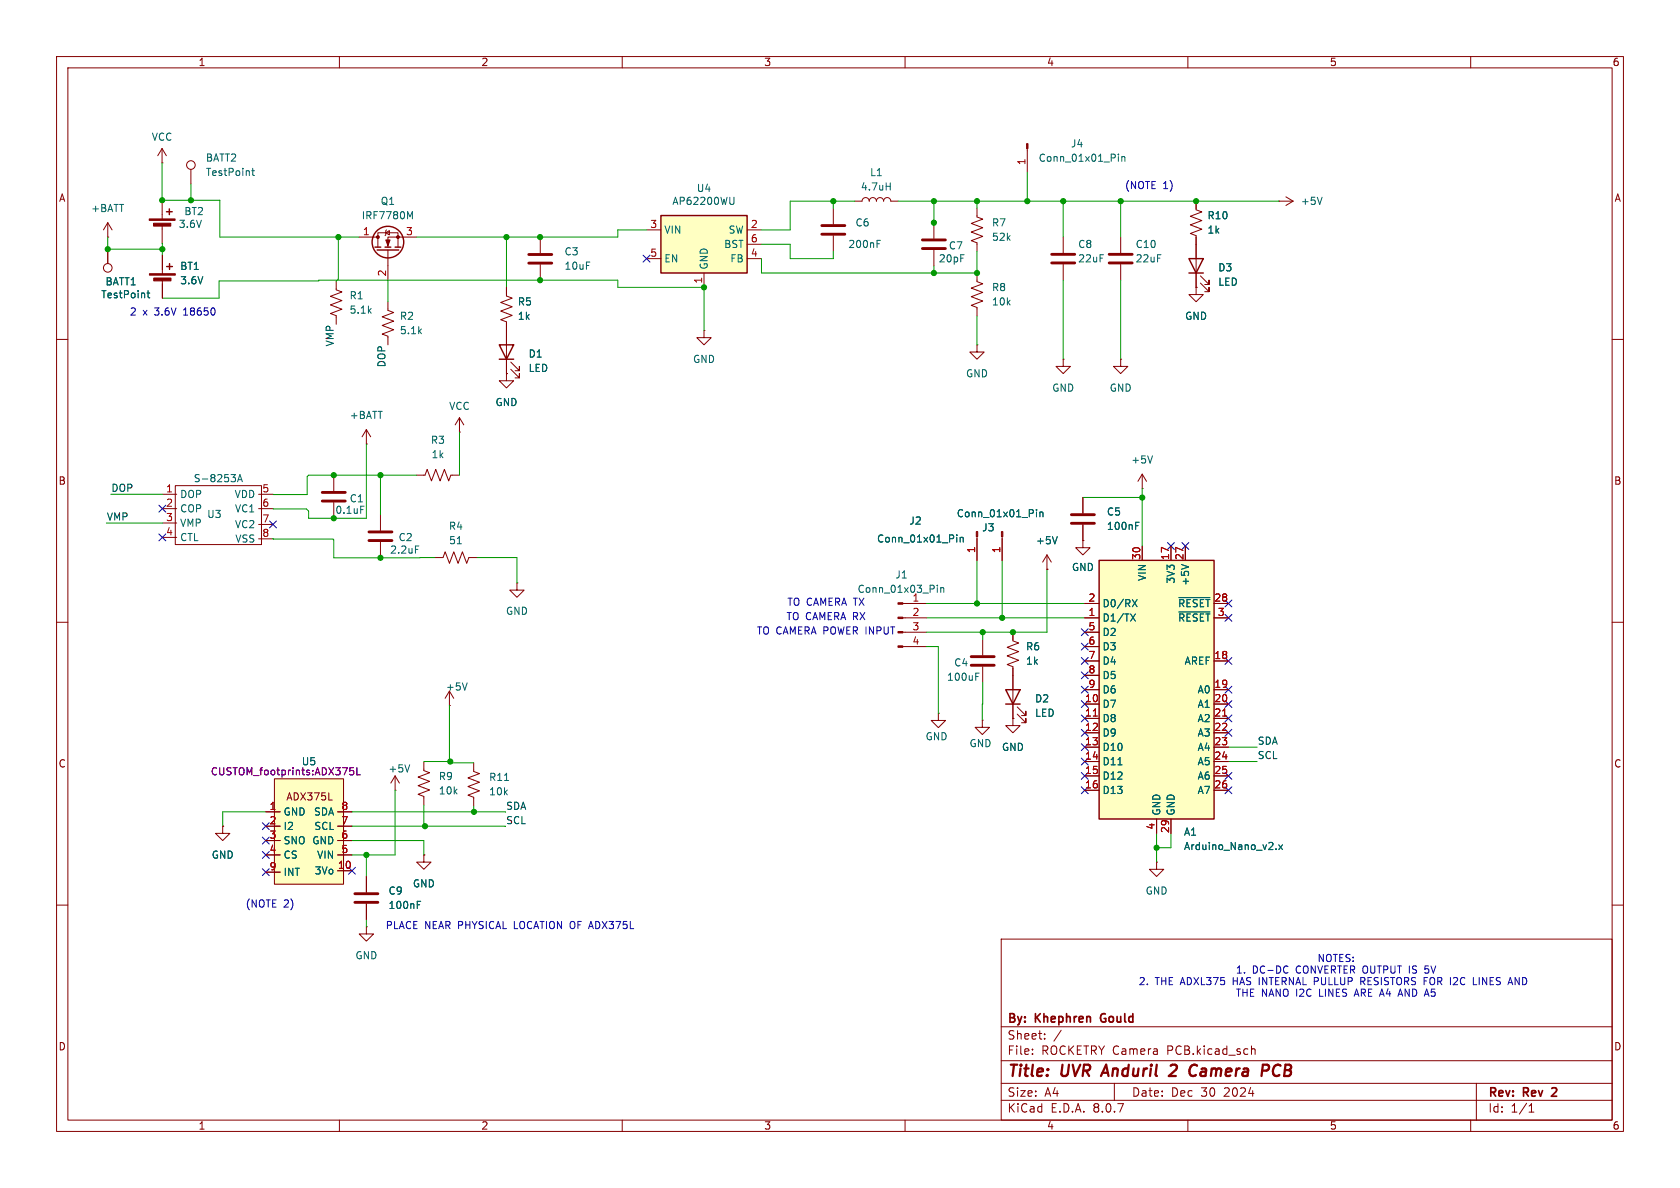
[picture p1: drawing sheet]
<svg xmlns="http://www.w3.org/2000/svg" width="297mm" height="210mm" viewBox="0 0 297 210" stroke-linecap="round" stroke-linejoin="round" font-family="sans-serif">
<g fill="none" stroke="#840000" stroke-width=".18">
<path d="M10 10h277v190h-277zM12 12h273v186h-273zM60 10v2M110 10v2M160 10v2M210 10v2M260 10v2M33.7 29.9v2.6M151.1 35.6h1.3a.64 .64 0 0 1 .6-.7 .64 .64 0 0 1 .7 .7 .64 .64 0 0 1 .6-.7 .64 .64 0 0 1 .6 .7 .64 .64 0 0 1 .7-.7 .64 .64 0 0 1 .6 .7 .64 .64 0 0 1 .6-.7 .64 .64 0 0 1 .7 .7h1.2M19 44.1v2.5M28.7 45.1v3.3M28.7 49.4v3.3"/>
<path d="M59.4 49.7v1.5l1.1 .4-2.1 .8 2.1 .7-2.1 .8 2.1 .8-2.1 .7 1 .4v1.5M63.5 41.9h3.3M66.8 43.7v-2.6h3.6v2.6M68.2 41.1l.6-.3v.7zM68.3 40.6l-.1 .2v.7l-.1 .2M68.6 44.2v5.3M73.7 41.9h-5.1v1.8M188 41.9v2.8M188 46.7v2.8M10 60h2M198.1 63.5v1.3h1.3l-1.3 1.2-1.3-1.2h1.3M198.1 63.5h.1"/>
<path d="M285 60h2M59 84v2.8M59 88.8v2.8M67.3 91v2.8M67.3 95.8v2.8M10 110h2M91.4 103v1.3h1.3l-1.3 1.3-1.3-1.3h1.3M91.4 103h.1M173.7 113v2.8M173.7 117.9v2.8M285 110h2M165.9 126.1v1.3h1.3l-1.3 1.2-1.3-1.2h1.3"/>
<path d="M165.9 126.1h.1M10 160h2M177 166h108v32h-108zM285 160h2M60 198v2M110 198v2M160 198v2M177 194.5h108M177 191.5h108M177 187.5h108M177 181.5h108M182.5 186.3v.1"/>
<path d="M182.5 185.5v.1M184.7 183.6v.1M184.7 182.8v.1M187.6 182.1l-1.3 2M197 191.5v3M210 198v2M221.2 184.9v1.5M221.2 185.5l.3-.1 .3 .1 .1 .9M260 198v2M261 191.5v6.5M270.3 196.6h.9M270.3 195.5l.4-.4v1.5"/>
<circle cx="33.7" cy="29.2" r=".76"/>
<circle cx="19" cy="47.4" r=".76"/>
</g>
<path d="M194.7 179.4l-.1 .4 .1 .7M274.4 192.4h-.1M275.1 192.9l-.8 .9h.9" fill="none" stroke="#840000" stroke-width=".3"/>
<path d="M195.6 188.2l-1 2M207.7 188.2h-.4l-.3 .2M207.9 189.1l-1.3 1.1h1.3M211.1 188.2l.5 .2M211.4 190l-.4 .2M223.3 188.2l.9 .1a.58 .58 0 0 1-.3 1M225.5 188.3a1.11 1.11 0 0 0 .1 1.9" fill="none" stroke="#840000" stroke-width=".4"/>
<path d="M185.9 46.5h4.1M185.9 45h4.1M57 88.6h4M57 87h4M65.2 95.6h4.1M65.2 94h4.1M171.7 117.6h4.1M171.7 116.1h4.1" fill="none" stroke="#840000" stroke-width=".51"/>
<path d="M44.5 30.2h.5M44.7 29.8v1l.3 .2M72.5 38.3l.4-.9v1.3M156.7 32.9h.7M157.4 32.3v1.3M26 51.8h.5M26.2 51.4v1.1l.3 .1M63.8 89.5h.6M73.4 96.5h.7M172.5 119.6h.4M172.5 119h.6" fill="none" stroke="#006464" stroke-width=".18"/>
<g fill="#840000" stroke="#840000" stroke-width=".18">
<path d="M26.4 48.4h4.6v.2h-4.6z"/>
<path d="M27.2 49.1h3v.6h-3z"/>
<path d="M68.2 42.4h.8l-.4 1z"/>
<circle cx="70.4" cy="41.9" r=".25"/>
<circle cx="66.8" cy="41.9" r=".25"/>
</g>
<g fill="none" stroke="#840000" stroke-width=".25">
<path d="M29.5 47.1h1M30 46.6v1M66.3 43.7h1M66.7 44.2h3.8M68.1 43.7h1M69.8 43.7h1.1"/>
<circle cx="68.6" cy="42.8" r="2.79"/>
</g>
<path d="M116.8 38.1h15.3v10.2h-15.3z" fill="#ffffc2"/>
<path d="M29.4 37.4h1M29.9 36.9v1M116.8 38.1h15.3v10.2h-15.3zM210.2 45.7h2.5l-1.2 2.6zM210.2 48.3h2.5M88.3 61h2.5l-1.3 2.5zM88.3 63.5h2.5" fill="none" stroke="#840000" stroke-width=".25"/>
<g fill="none" stroke="#840000" stroke-width=".18">
<path d="M19 39.4l-.7 1.2M19 39.4v2.5M19 39.4l.8 1.2M28.6 28.8h.1M28.6 26.3l-.7 1.2M28.6 26.3v2.5M28.6 26.3l.8 1.2M28.7 35.4v3.3M28.7 39.7v3.3M147.3 36.8v2.8M165.1 39.4v2.8M172.7 36.8v1.6l1 .3-2 .8 2 .8-2 .7 2 .8-2 .7 1 .4v1.6"/>
<path d="M226.1 35.6h.1M226.1 35.6h2.5M227.3 34.8l1.3 .8M228.6 35.6l-1.3 .7M19 41.9h.1M68.6 53.3v1.6l1 .3-2 .8 2 .8-2 .7 2 .8-2 .8 1 .3v1.6M89.5 50.8v1.5l1.1 .4-2.1 .8 2.1 .7-2.1 .8 2.1 .8-2.1 .7 1 .4v9.1M95.5 41.9v2.8M95.5 46.8v2.8M114.3 40.6h2.5M114.3 45.7h2.5M124.5 48.3v2.5"/>
<path d="M132.1 40.6h2.5M132.1 45.7h2.5M132.1 43.2h2.5M147.3 41.7v2.8M165.1 44.2v2.8M198.1 41.9v2.8M198.1 46.7v2.8M211.5 50.8v1.3h1.2l-1.2 1.2-1.3-1.2h1.3M211.5 50.8h.1M211.5 43.2v7.6M212.2 50l1.5 1.6v-.8v.8h-.7M212.2 48.8l1.5 1.5v-.8v.8h-.7"/>
<path d="M64.8 78.5h.1M64.8 75.9v2.6M64.8 75.9l-.8 1.3M64.8 75.9l.7 1.3M81.2 76.4h.1M81.2 73.8l-.7 1.3M81.2 73.8v2.6M81.2 73.8l.8 1.3M89.5 66v1.3h1.3l-1.3 1.3-1.2-1.3h1.2M89.5 66h.1M90.3 65.3l1.5 1.5v-.8v.8h-.7M90.3 64l1.5 1.5v-.7v.7h-.7"/>
<path d="M73.6 84h1.5l.4-1 .8 2 .7-2 .8 2 .8-2 .7 2 .4-1h1.5M76.8 98.6h1.5l.4-1.1 .8 2.1 .7-2.1 .8 2.1 .7-2.1 .8 2.1 .4-1h1.5M172.7 94.8v4.3M79.5 124.7h.1M79.5 122.2l-.8 1.2M79.5 122.2v2.5M79.5 122.2l.7 1.2M173.7 127.3v1.3h1.2l-1.2 1.2-1.3-1.2h1.3M173.7 127.3h.1M39.4 146.1v1.2h1.2l-1.2 1.3-1.3-1.3h1.3M39.4 146.1h.1M64.8 154.9v2.8"/>
<path d="M64.8 159.8v2.8M74.9 151.1v1.3h1.3l-1.3 1.3-1.2-1.3h1.2M74.9 151.1h.1M64.8 163.8v1.3h1.2l-1.2 1.3-1.3-1.3h1.3M64.8 163.8h.1"/>
</g>
<path d="M129.8 34.9v1l-.2 .2h-.3M233.7 34.9l-.4 1.2M155.1 43.1h.4M155.1 42.5h.6M80.8 96.1h.8M169.1 94.6v.1M169.1 95v.8M169.7 95v.8M169.7 95.1l.2-.1h.3l.1 .8M82.6 120.7l-.4 1.3M73.8 159.9h.4M73.8 159.3h.6" fill="none" stroke="#006464" stroke-width=".18"/>
<path d="M145.3 39.9h4.1M93.5 46.5h4M93.5 45h4M145.3 41.4h4.1M163.1 43.9h4M163.1 42.4h4M196.1 46.5h4.1M196.1 45h4.1M62.7 159.5h4.1M62.7 158h4.1" fill="none" stroke="#840000" stroke-width=".51"/>
<g fill="#840000" stroke="#840000" stroke-width=".18">
<path d="M26.4 38.7h4.6v.3h-4.6z"/>
<path d="M27.1 39.5h3.1v.5h-3.1z"/>
<path d="M172.6 94h.2v.8h-.2z"/>
</g>
<path d="M48.5 137.7h12.2v18.6h-12.2z" fill="#ffffc2"/>
<g fill="none" stroke="#840000" stroke-width=".18">
<path d="M211.5 35.6v1.5l1 .4-2.1 .7 2.1 .8-2.1 .8 2.1 .7-2.1 .8 1.1 .4v1.5M124.5 58.4v1.3h1.2l-1.2 1.3-1.3-1.3h1.3M124.5 58.4h.1M28.7 87.4h2.5M28.7 89.9h2.5M28.7 92.5h2.5M28.7 95h2.5M31 85.9h15.2v10.4h-15.2zM45.7 87.4h2.6M45.7 89.9h2.6M45.7 92.7h2.6M45.7 95.3h2.6"/>
<path d="M177.2 94.8v4.3M185.1 98.1l-.8 1.3M185.1 98.1v2.5M185.1 98.1l.8 1.3M191.4 95.6v1.2h1.3l-1.3 1.3-1.2-1.3h1.2M191.4 95.6h.1M191.4 87.9v2.8M191.4 92.8v2.8M201.9 86.4h.1M201.9 83.8l-.7 1.3M201.9 83.8v2.6M201.9 83.8l.8 1.3"/>
<path d="M159.6 114.3h4.2M159.6 111.8h4.2M159.6 109.2h4.2M159.6 106.7h4.2M179.1 111.8v1.5l1 .4-2 .7 2 .8-2 .8 2 .7-2 .8 1 .4v9.1M185.1 100.6h.1M48.5 137.7h12.2v18.6h-12.2zM69.8 139.7h.1M69.8 137.2l-.7 1.2M69.8 137.2v2.5M69.8 137.2l.8 1.2M74.9 134.7v1.5l1 .4-2 .8 2 .7-2 .8 2 .7-2 .8 1 .4v1.5"/>
<path d="M83.7 134.8v1.6l1.1 .4-2.1 .7 2.1 .8-2.1 .7 2.1 .8-2.1 .8 1 .3v1.6M179.1 127v1.3h1.2l-1.2 1.2-1.3-1.2h1.3M179.1 127h.1M179.8 126.2l1.6 1.6v-.8v.8h-.8M179.8 125l1.6 1.5v-.8v.8h-.8M47 143.5h2.5M47 146.1h2.5M47 148.6h2.5M47 151.1h2.5M47 154.2h2.5M58.1 141.4h.6M59.7 143.5h2.5"/>
<path d="M59.7 146.1h2.5M59.7 148.6h2.5M59.7 151.1h2.5M59.7 153.9h2.5"/>
</g>
<path d="M62.5 135.7h-.6l-.1 .6 .2-.1 .4 .1 .2 .1-.1 .5-.2 .1-.5-.1M63.1 135.7v1.3h.6" fill="none" stroke="#840084" stroke-width=".18"/>
<g fill="none" stroke="#006464" stroke-width=".18">
<path d="M40.8 83.9h.8l-.4 .5M41.6 84.5v.5M42 85.2l.4-1.3 .4 1.3M42.1 84.8h.6M183.2 90.1v.1M183.2 90.5v.9M183.8 90.5v.9M183.8 90.6l.2-.1 .3 .1 .1 .8M186.9 94.9l-.4 1.2M200.8 92.9h.4M200.8 92.3h.6M203.7 80.6l-.4 1.3"/>
<path d="M165.7 103.4v.2M165.7 103.9v.8M166.3 103.9v.8M166.3 104l.2-.1h.3l.1 .8M72.4 135.2l-.4 1.3M89.2 138h.7"/>
</g>
<g fill="#840000" stroke="#840000" stroke-width=".18">
<path d="M158.7 114.2h.9v.2h-.9z"/>
<path d="M158.7 111.6h.9v.3h-.9z"/>
<path d="M158.7 109.1h.9v.2h-.9z"/>
<path d="M158.7 106.6h.9v.2h-.9z"/>
<path d="M177 94h.3v.8h-.3z"/>
</g>
<path d="M177.8 121.9h2.5l-1.2 2.6zM177.8 124.5h2.5" fill="none" stroke="#840000" stroke-width=".25"/>
<path d="M189.4 91h4.1M189.4 92.5h4.1" fill="none" stroke="#840000" stroke-width=".51"/>
<path d="M194.3 99.1h20.3v45.7h-20.3z" fill="#ffffc2"/>
<path d="M194.3 99.1h20.3v45.7h-20.3z" fill="none" stroke="#840000" stroke-width=".25"/>
<g fill="none" stroke="#840000" stroke-width=".18">
<path d="M181.6 26.3v4.2M211.5 35.6v1.2M19 44.1v2.5M28.7 45.1v2.5M28.7 50.2v2.5M89.5 50.8v1.3M89.5 57.2v3.8M172.7 48.3v1.5l1 .4-2 .7 2 .8-2 .8 2 .7-2 .8 1 .4v1.5M211.5 50.8h.1M211.5 41.9v3.8M211.5 48.3v2.5M89.5 66h.1"/>
<path d="M89.5 63.5v2.5M172.7 61v1.2h1.3l-1.3 1.3-1.3-1.3h1.3M172.7 61h.1M188 63.5v1.3h1.2l-1.2 1.2-1.3-1.2h1.3M188 63.5h.1M172.7 95.3v3.8M177.2 95.3v3.8M191.4 95.6h.1M191.4 87.9v2.8M191.4 92.8v2.8M201.9 96.5v2.6M207 96.5v2.6"/>
<path d="M209.5 96.5v2.6M179.1 111.8v1.2M179.1 118.1v3.8M185.1 100.6h.1M191.8 109.2h2.5M191.8 116.8h2.5M191.8 106.7h2.5M191.8 111.8h2.5M191.8 114.3h2.5M191.8 119.4h2.5M214.6 109.2h2.6M214.6 116.8h2.6"/>
<path d="M214.6 106.7h2.6M179.1 127h.1M179.1 124.5v2.5M191.8 124.5h2.5M191.8 127h2.5M191.8 129.5h2.5M191.8 132.1h2.5M191.8 134.6h2.5M191.8 137.2h2.5M191.8 139.7h2.5M191.8 121.9h2.5M214.6 124.5h2.6"/>
<path d="M214.6 127h2.6M214.6 129.5h2.6M214.6 132.1h2.6M214.6 134.6h2.6M214.6 137.2h2.6M214.6 139.7h2.6M214.6 121.9h2.6M39.4 146.1h.1M47 143.5h2.5M47 146.1h2.5M47 148.6h2.5M47 151.1h2.5"/>
<path d="M47 154.2h2.5M59.7 143.5h2.5M59.7 146.1h2.5M59.7 148.6h2.5M59.7 151.1h2.5M59.7 153.9h2.5M64.8 154.9v2.8M64.8 159.8v2.8M74.9 151.1h.1M204.5 152.4v1.3h1.2l-1.2 1.2-1.3-1.2h1.3M204.5 152.4h.1M204.5 144.8v2.5"/>
<path d="M207 144.8v2.5"/>
</g>
<g fill="none" stroke="#006464" stroke-width=".18">
<path d="M197.7 27.2v.2M197.7 27.7v.8M198.3 27.7v.8M198.3 27.8l.2-.1h.3l.1 .8M26 51.8h.5M26.2 51.4v1.1l.3 .1M169.1 94.6v.1M169.1 95v.8M169.7 95v.8M169.7 95.1l.2-.1h.3l.1 .8M183.2 90.1v.1M183.2 90.5v.9"/>
<path d="M183.8 90.5v.9M183.8 90.6l.2-.1 .3 .1 .1 .8M186.9 94.9l-.4 1.2M200.8 92.9h.4M200.8 92.3h.6M208.9 99.8l1.2 .4M199.9 108.5l.8 1.3M200.2 106l.8 1.3M200.7 108.5l-.8 1.3M201 106l-.8 1.3M208.4 105.6h5.5M208.4 108.2h5.5"/>
<path d="M197.6 135.2h.8M73.8 159.9h.4M73.8 159.3h.6M225.6 150.1v.1M226.1 149.3l.6 .9M226.7 149.3l-.6 .9"/>
</g>
<path d="M193.3 126.6h.7M216.1 126.6h.8" fill="none" stroke="#a90000" stroke-width=".18"/>
<path d="M181.5 25.4h.2v.9h-.2z" fill="#840000" stroke="#840000" stroke-width=".18"/>
<path d="M227.5 170.8l.2 .1M227.7 171.9l-.2 .1M240.6 172.8v1.3M240.6 173.5h.5M240.9 173.5l.4 .6M247.3 175.8h.6M247.6 174.8l-.5 1.3M251.9 171.9l.2 .1M252.5 170.8h-.6v.6l.2-.2M260.5 174.1h.6" fill="none" stroke="#0000c2" stroke-width=".18"/>
<g fill="none" stroke="#009600" stroke-width=".18">
<path d="M28.6 28.8v6.6h10.3v6.5h24.6M33.7 32.5v2.9M33.7 35.4h.1M147.3 35.6v1.2M151.1 35.6h-11.4v5h-5.1M158.7 35.6h67.4M165.1 35.6v3.8M172.7 35.6v1.2M181.6 30.5v5.1M188 35.6v6.3M198.1 35.6v6.3M19 41.9v2.2h9.7"/>
<path d="M28.7 43h.1M28.7 43v2.1M28.7 52.7h10v-3h17.7v-.2h52.8v1.3h15.3v7.6M59.8 41.9v7.4l-.4 .4M68.6 49.5v3.8M89.5 41.9v8.9M95.5 41.9h.1M95.5 49.5v.1M114.3 40.6h-5.1v1.3h-35.5M134.6 43.2h5.1v2.5h7.6v-1.2M165.1 47v1.3M172.7 44.5v3.8h-38.1v-2.6"/>
<path d="M172.7 55.9v5.1M188 49.5v14M198.1 49.5v14M64.8 78.5v13.1h-10.2v-1.3l-.4-.3-5.9-.1M81.2 76.4v7.6M18.8 92.5h9.9M19.6 87.4h9.1M48.3 95.3h10.6l.1 .1v3.2h17.8M67.3 84v7M73.6 84h-19l-.3 .3v3.1h-6M84.4 98.6h7v4.4M172.7 99.1v7.6"/>
<path d="M177.2 99.1v10.1M191.4 87.9l10.5 .1M201.9 86.4v10.1M163.8 109.2h28M163.8 114.3h2.1v11.8M163.8 106.7h28M173.7 111.8v1.2M185.1 100.6v11.2h-21.3M69.8 139.7v11.4h-7.6M79.5 124.7v9.8l.3 .3h3.9M79.6 134.6l-4.7 .1M173.7 120.7v6.6"/>
<path d="M217.2 134.6h5M217.2 132.1h5M47 143.5h-7.6v2.6M62.2 143.5h27.1M62.2 146.1h27.1M62.2 148.6h12.7v2.5M64.8 151.1v3.8M74.9 142.3v3.5l.2 .3M83.7 142.5l.1 1M204.5 147.3v5.1M207 147.3v2.6h-2.5M64.8 162.6v1.2"/>
</g>
<g fill="none" stroke="#000084" stroke-width=".18">
<path d="M113.7 45.1l1.2 1.2M114.9 45.1l-1.2 1.2M28.1 89.3l1.2 1.2M28.1 94.4l1.2 1.2M29.3 89.3l-1.2 1.2M29.3 94.4l-1.2 1.2M47.7 92.1l1.2 1.2M48.9 92.1l-1.2 1.2M206.4 95.9l1.2 1.2M207.6 95.9l-1.2 1.2M208.9 95.9l1.3 1.2M210.2 95.9l-1.3 1.2"/>
<path d="M191.2 113.7l1.2 1.2M191.2 118.8l1.2 1.2M191.2 111.2l1.2 1.2M191.2 116.2l1.2 1.2M192.4 113.7l-1.2 1.2M192.4 118.8l-1.2 1.2M192.4 111.2l-1.2 1.2M192.4 116.2l-1.2 1.2M216.6 108.6l1.2 1.2M216.6 106.1l1.2 1.2M216.6 116.2l1.2 1.2M217.8 108.6l-1.2 1.2"/>
<path d="M217.8 106.1l-1.2 1.2M217.8 116.2l-1.2 1.2M191.2 123.9l1.2 1.2M191.2 128.9l1.2 1.2M191.2 131.5l1.2 1.2M191.2 126.4l1.2 1.2M191.2 139.1l1.2 1.2M191.2 136.6l1.2 1.2M191.2 134l1.2 1.2M191.2 121.3l1.2 1.2M192.4 123.9l-1.2 1.2M192.4 134l-1.2 1.2"/>
<path d="M192.4 128.9l-1.2 1.2M192.4 131.5l-1.2 1.2M192.4 126.4l-1.2 1.2M192.4 139.1l-1.2 1.2M192.4 136.6l-1.2 1.2M192.4 121.3l-1.2 1.2M216.6 139.1l1.2 1.2M216.6 136.6l1.2 1.2M216.6 126.4l1.2 1.2M216.6 128.9l1.2 1.2M216.6 123.9l1.2 1.2M216.6 121.3l1.2 1.2"/>
<path d="M217.8 139.1l-1.2 1.2M217.8 136.6l-1.2 1.2M217.8 126.4l-1.2 1.2M217.8 128.9l-1.2 1.2M217.8 123.9l-1.2 1.2M217.8 121.3l-1.2 1.2M46.4 150.5l1.2 1.2M46.4 153.6l1.2 1.2M46.4 145.4l1.2 1.3M46.4 148l1.2 1.2M47.6 150.5l-1.2 1.2M47.6 153.6l-1.2 1.2"/>
<path d="M47.6 145.4l-1.2 1.3M47.6 148l-1.2 1.2M61.6 153.3l1.2 1.2M62.8 153.3l-1.2 1.2"/>
</g>
<path d="M62.5 135.7h-.6l-.1 .6 .2-.1 .4 .1 .2 .1-.1 .5-.2 .1-.5-.1M63.1 135.7v1.3h.6" fill="none" stroke="#840084" stroke-width=".18"/>
<g fill="#009600" stroke="#009600" stroke-width=".18">
<circle cx="33.8" cy="35.4" r=".46"/>
<circle cx="28.7" cy="35.4" r=".46"/>
<circle cx="19" cy="44.1" r=".46"/>
<circle cx="28.7" cy="44.1" r=".46"/>
<circle cx="95.5" cy="49.5" r=".46"/>
<circle cx="95.5" cy="41.9" r=".46"/>
<circle cx="89.5" cy="41.9" r=".46"/>
<circle cx="67.3" cy="84" r=".46"/>
<circle cx="59.8" cy="41.9" r=".46"/>
<circle cx="67.3" cy="98.6" r=".46"/>
<circle cx="59" cy="91.6" r=".46"/>
<circle cx="59" cy="84" r=".46"/>
<circle cx="64.8" cy="151.1" r=".46"/>
<circle cx="79.6" cy="134.6" r=".46"/>
<circle cx="83.8" cy="143.5" r=".46"/>
<circle cx="75.1" cy="146.1" r=".46"/>
<circle cx="165.1" cy="35.6" r=".46"/>
<circle cx="147.3" cy="35.6" r=".46"/>
<circle cx="124.5" cy="50.8" r=".46"/>
<circle cx="172.7" cy="106.7" r=".46"/>
<circle cx="173.7" cy="111.8" r=".46"/>
<circle cx="179.1" cy="111.8" r=".46"/>
<circle cx="177.2" cy="109.2" r=".46"/>
<circle cx="201.9" cy="88" r=".46"/>
<circle cx="204.5" cy="149.9" r=".46"/>
<circle cx="172.7" cy="35.6" r=".46"/>
<circle cx="188" cy="35.6" r=".46"/>
<circle cx="181.6" cy="35.6" r=".46"/>
<circle cx="165.1" cy="48.3" r=".46"/>
<circle cx="172.7" cy="48.3" r=".46"/>
<circle cx="165.1" cy="39.4" r=".46"/>
<circle cx="198.1" cy="35.6" r=".46"/>
<circle cx="211.5" cy="35.6" r=".46"/>
</g>
<g font-size="2.8" fill="#840000">
<text x="178" y="190.9">Title:</text>
<text x="187.7" y="190.9">UVR</text>
<text x="195.8" y="190.9">Anduril</text>
<text x="208.5" y="190.9">2</text>
<text x="212.7" y="190.9">Camera</text>
<text x="226.3" y="190.9">PCB</text>
</g>
<g font-size="2.1" fill="#840000">
<text x="178" y="184">Sheet:</text>
<text x="178" y="181.2">By:</text>
<text x="183.1" y="181.2">Khephren</text>
<text x="195.3" y="181.2">Gould</text>
<text x="178" y="186.7">File:</text>
<text x="184.1" y="186.7">ROCKETRY Camera</text>
<text x="206.5" y="186.7">PCB.kicad_sch</text>
<text x="178" y="196.9">KiCad</text>
<text x="178" y="194.1">Size:</text>
<text x="184.7" y="194.1">A4</text>
<text x="185.7" y="196.9">E.D.A.</text>
<text x="193.3" y="196.9">8.0.7</text>
<text x="200" y="194.1">Date:</text>
<text x="207" y="194.1">Dec</text>
<text x="212.4" y="194.1">30</text>
<text x="216.5" y="194.1">2024</text>
<text x="263" y="194.3">Rev:</text>
<text x="263" y="196.9">Id:</text>
<text x="267.1" y="196.9">1/1</text>
<text x="269.4" y="194.3">Rev</text>
<text x="275.1" y="194.3">2</text>
</g>
<g font-size="1.8" fill="#840000">
<text x="35" y="11.9">1</text>
<text x="85" y="11.9">2</text>
<text x="135" y="11.9">3</text>
<text x="185" y="11.9">4</text>
<text x="235" y="11.9">5</text>
<text x="285" y="11.9">6</text>
<text x="10.3" y="35.9">A</text>
<text x="285.3" y="35.9">A</text>
<text x="10.3" y="85.9">B</text>
<text x="285.3" y="85.9">B</text>
<text x="10.3" y="135.9">C</text>
<text x="285.3" y="135.9">C</text>
<text x="50.5" y="141.7">ADX375L</text>
<text x="10.3" y="185.9">D</text>
<text x="285.3" y="185.9">D</text>
<text x="35" y="199.9">1</text>
<text x="85" y="199.9">2</text>
<text x="135" y="199.9">3</text>
<text x="185" y="199.9">4</text>
<text x="235" y="199.9">5</text>
<text x="285" y="199.9">6</text>
</g>
<g font-size="1.8" fill="#006464">
<text x="26.7" y="25.1">VCC</text>
<text x="36.3" y="28.8">BATT2</text>
<text x="183.5" y="28.8">Conn_01x01_Pin</text>
<text x="189.2" y="26.3">J4</text>
<text x="36.3" y="31.3">TestPoint</text>
<text x="123.1" y="34.1">U4</text>
<text x="152.1" y="33.9">4.7uH</text>
<text x="153.7" y="31.3">L1</text>
<text x="16" y="37.7">+BATT</text>
<text x="31.5" y="40.5">3.6V</text>
<text x="32.5" y="38.2">BT2</text>
<text x="63.9" y="39">IRF7780M</text>
<text x="67.2" y="36.4">Q1</text>
<text x="117.3" y="41.5">VIN</text>
<text x="118.8" y="36.4">AP62200WU</text>
<text x="128.7" y="41.5">SW</text>
<text x="151.1" y="40.2">C6</text>
<text x="175.3" y="40.2">R7</text>
<text x="213.4" y="39">R10</text>
<text x="213.4" y="41.5">1k</text>
<text x="229.9" y="36.4">+5V</text>
<text x="31.8" y="47.9">BT1</text>
<text x="99.7" y="45.3">C3</text>
<text x="99.7" y="47.9">10uF</text>
<text x="117.3" y="46.6">EN</text>
<text x="125.3" y="47.8" transform="rotate(-90 125.3 47.8)">GND</text>
<text x="127.9" y="44">BST</text>
<text x="129" y="46.6">FB</text>
<text x="149.9" y="44">200nF</text>
<text x="165.9" y="46.6">20pF</text>
<text x="167.6" y="44.3">C7</text>
<text x="175.3" y="42.8">52k</text>
<text x="190.5" y="44">C8</text>
<text x="190.5" y="46.6">22uF</text>
<text x="200.7" y="44">C10</text>
<text x="200.7" y="46.6">22uF</text>
<text x="17.8" y="52.9">TestPoint</text>
<text x="18.6" y="50.6">BATT1</text>
<text x="31.8" y="50.5">3.6V</text>
<text x="61.7" y="53.1">R1</text>
<text x="175.3" y="51.7">R8</text>
<text x="215.3" y="48.2">D3</text>
<text x="215.3" y="50.7">LED</text>
<text x="61.7" y="55.7">5.1k</text>
<text x="70.6" y="56.7">R2</text>
<text x="70.6" y="59.3">5.1k</text>
<text x="91.4" y="54.2">R5</text>
<text x="91.4" y="56.7">1k</text>
<text x="175.3" y="54.2">10k</text>
<text x="209.4" y="56.7">GND</text>
<text x="93.4" y="63.4">D1</text>
<text x="93.4" y="66">LED</text>
<text x="122.4" y="64.4">GND</text>
<text x="87.5" y="72">GND</text>
<text x="170.7" y="66.9">GND</text>
<text x="185.9" y="69.4">GND</text>
<text x="196.1" y="69.4">GND</text>
<text x="61.7" y="74.3">+BATT</text>
<text x="79.3" y="72.7">VCC</text>
<text x="76.1" y="78.7">R3</text>
<text x="76.2" y="81.2">1k</text>
<text x="199.9" y="82.1">+5V</text>
<text x="31.7" y="88.2">DOP</text>
<text x="34.2" y="85.4">S-8253A</text>
<text x="41.4" y="88.2">VDD</text>
<text x="61.7" y="89">C1</text>
<text x="31.7" y="90.8">COP</text>
<text x="31.7" y="93.3">VMP</text>
<text x="31.7" y="95.9">CTL</text>
<text x="36.5" y="91.8">U3</text>
<text x="41.4" y="90.8">VC1</text>
<text x="41.4" y="93.6">VC2</text>
<text x="59.2" y="91">0.1uF</text>
<text x="70.4" y="95.9">C2</text>
<text x="79.3" y="93.9">R4</text>
<text x="160.7" y="92.9">J2</text>
<text x="169" y="91.6">Conn_01x01_Pin</text>
<text x="173.5" y="94.1">J3</text>
<text x="195.6" y="91.3">C5</text>
<text x="195.6" y="93.9">100nF</text>
<text x="41.5" y="96.1">VSS</text>
<text x="68.9" y="98.1">2.2uF</text>
<text x="79.3" y="96.4">51</text>
<text x="154.9" y="96.1">Conn_01x01_Pin</text>
<text x="183.1" y="96.4">+5V</text>
<text x="189.4" y="101.1">GND</text>
<text x="151.5" y="105">Conn_01x03_Pin</text>
<text x="158.2" y="102.5">J1</text>
<text x="161.2" y="106.4">1</text>
<text x="194.8" y="107.5">D0/RX</text>
<text x="202.8" y="102.8" transform="rotate(-90 202.8 102.8)">VIN</text>
<text x="207.9" y="103.3" transform="rotate(-90 207.9 103.3)">3V3</text>
<text x="208.2" y="107.5">~{RESET}</text>
<text x="210.4" y="103.6" transform="rotate(-90 210.4 103.6)">+5V</text>
<text x="89.4" y="108.9">GND</text>
<text x="194.8" y="110.1">D1/TX</text>
<text x="194.8" y="112.6">D2</text>
<text x="208.2" y="110.1">~{RESET}</text>
<text x="168.6" y="118">C4</text>
<text x="181.3" y="115.2">R6</text>
<text x="181.3" y="117.7">1k</text>
<text x="194.8" y="115.2">D3</text>
<text x="194.8" y="117.7">D4</text>
<text x="209.3" y="117.7">AREF</text>
<text x="78.7" y="122.3">+5V</text>
<text x="167.3" y="120.5">100uF</text>
<text x="182.9" y="124.4">D2</text>
<text x="194.8" y="125.3">D7</text>
<text x="194.8" y="120.2">D5</text>
<text x="194.8" y="122.8">D6</text>
<text x="211.6" y="122.8">A0</text>
<text x="211.6" y="125.3">A1</text>
<text x="163.5" y="131.1">GND</text>
<text x="182.9" y="126.9">LED</text>
<text x="194.8" y="127.9">D8</text>
<text x="194.8" y="130.4">D9</text>
<text x="211.6" y="127.9">A2</text>
<text x="211.6" y="130.4">A3</text>
<text x="68.6" y="136.8">+5V</text>
<text x="171.3" y="132.3">GND</text>
<text x="177" y="132.9">GND</text>
<text x="194.8" y="132.9">D10</text>
<text x="194.8" y="135.5">D11</text>
<text x="211.6" y="132.9">A4</text>
<text x="211.6" y="135.5">A5</text>
<text x="77.5" y="138.1">R9</text>
<text x="77.5" y="140.6">10k</text>
<text x="86.4" y="140.8">10k</text>
<text x="86.4" y="138.3">R11</text>
<text x="194.8" y="138">D12</text>
<text x="194.8" y="140.6">D13</text>
<text x="211.6" y="138">A6</text>
<text x="211.6" y="140.6">A7</text>
<text x="50" y="144.4">GND</text>
<text x="50" y="146.9">I2</text>
<text x="50" y="149.5">SNO GND</text>
<text x="55.4" y="144.4">SDA</text>
<text x="55.5" y="146.9">SCL</text>
<text x="205.3" y="144.3" transform="rotate(-90 205.3 144.3)">GND</text>
<text x="207.9" y="144.3" transform="rotate(-90 207.9 144.3)">GND</text>
<text x="209.2" y="147.9">A1</text>
<text x="37.3" y="152">GND</text>
<text x="50" y="152">CS</text>
<text x="50" y="155">INT</text>
<text x="55.5" y="154.8">3Vo</text>
<text x="56" y="152">VIN</text>
<text x="209.2" y="150.5">Arduino_Nano_v2.x</text>
<text x="68.6" y="158.3">C9</text>
<text x="68.6" y="160.9">100nF</text>
<text x="72.9" y="157.1">GND</text>
<text x="202.4" y="158.3">GND</text>
<text x="62.7" y="169.8">GND</text>
</g>
<g font-size="1.8" fill="#a90000">
<text x="181.4" y="29.3" transform="rotate(-90 181.4 29.3)">1</text>
<text x="64.1" y="41.7">1</text>
<text x="71.7" y="41.7">3</text>
<text x="114.9" y="40.4">3</text>
<text x="132.6" y="40.4">2</text>
<text x="114.9" y="45.5">5</text>
<text x="132.6" y="45.5">4</text>
<text x="132.6" y="42.9">6</text>
<text x="68.3" y="49" transform="rotate(-90 68.3 49)">2</text>
<text x="124.2" y="50.2" transform="rotate(-90 124.2 50.2)">1</text>
<text x="29.3" y="87.1">1</text>
<text x="29.3" y="89.7">2</text>
<text x="46.3" y="87.1">5</text>
<text x="46.3" y="89.7">6</text>
<text x="29.3" y="92.2">3</text>
<text x="29.3" y="94.7">4</text>
<text x="46.3" y="92.5">7</text>
<text x="46.3" y="95">8</text>
<text x="172.5" y="97.9" transform="rotate(-90 172.5 97.9)">1</text>
<text x="176.9" y="97.9" transform="rotate(-90 176.9 97.9)">1</text>
<text x="201.7" y="99.1" transform="rotate(-90 201.7 99.1)">30</text>
<text x="206.8" y="99.1" transform="rotate(-90 206.8 99.1)">17</text>
<text x="209.3" y="99.1" transform="rotate(-90 209.3 99.1)">27</text>
<text x="192.3" y="106.4">2</text>
<text x="214.6" y="106.4">28</text>
<text x="161.2" y="109">2</text>
<text x="161.2" y="111.5">3</text>
<text x="192.3" y="109">1</text>
<text x="192.3" y="111.5">5</text>
<text x="215.2" y="109">3</text>
<text x="161.2" y="114">4</text>
<text x="192.3" y="114">6</text>
<text x="192.3" y="116.6">7</text>
<text x="192.3" y="119.1">8</text>
<text x="214.6" y="116.6">18</text>
<text x="191.7" y="124.2">10</text>
<text x="192.3" y="121.7">9</text>
<text x="214.6" y="121.7">19</text>
<text x="214.6" y="124.2">20</text>
<text x="191.7" y="126.7">11</text>
<text x="191.7" y="129.3">12</text>
<text x="191.7" y="131.8">13</text>
<text x="214.6" y="126.7">21</text>
<text x="214.6" y="129.3">22</text>
<text x="214.6" y="131.8">23</text>
<text x="191.7" y="134.4">14</text>
<text x="191.7" y="136.9">15</text>
<text x="214.6" y="134.4">24</text>
<text x="214.6" y="136.9">25</text>
<text x="47.6" y="143.3">1</text>
<text x="60.3" y="143.3">8</text>
<text x="191.7" y="139.4">16</text>
<text x="214.6" y="139.4">26</text>
<text x="47.6" y="145.8">2</text>
<text x="47.6" y="148.3">3</text>
<text x="60.3" y="148.3">6</text>
<text x="60.3" y="145.8">7</text>
<text x="204.2" y="146.8" transform="rotate(-90 204.2 146.8)">4</text>
<text x="206.8" y="147.4" transform="rotate(-90 206.8 147.4)">29</text>
<text x="47.6" y="150.9">4</text>
<text x="47.6" y="153.9">9</text>
<text x="59.6" y="153.7">10</text>
<text x="60.3" y="150.9">5</text>
</g>
<g font-size="1.8" fill="#0000c2">
<text x="198.8" y="33.6">(NOTE</text>
<text x="205.6" y="33.6">1)</text>
<text x="22.9" y="56">2</text>
<text x="25.2" y="56">x</text>
<text x="27.4" y="56">3.6V</text>
<text x="32.7" y="56">18650</text>
<text x="139.1" y="107.3">TO CAMERA TX</text>
<text x="133.7" y="112.4">TO CAMERA POWER INPUT</text>
<text x="138.9" y="109.8">TO CAMERA RX</text>
<text x="43.3" y="160.6">(NOTE</text>
<text x="50.1" y="160.6">2)</text>
<text x="68.1" y="164.4">PLACE NEAR PHYSICAL</text>
<text x="91.1" y="164.4">LOCATION OF ADX375L</text>
<text x="218.4" y="172.3">1.</text>
<text x="221.4" y="172.3">DC-DC</text>
<text x="229.2" y="172.3">CONVERTER OUTPUT IS</text>
<text x="232.8" y="170.3">NOTES:</text>
<text x="252.6" y="172.3">5V</text>
<text x="201.2" y="174.4">2.</text>
<text x="204.2" y="174.4">THE ADXL375</text>
<text x="218.2" y="174.4">HAS INTERNAL PULLUP</text>
<text x="218.4" y="176.4">THE NANO I2C</text>
<text x="233.5" y="176.4">LINES</text>
<text x="240" y="176.4">ARE A4</text>
<text x="241.4" y="174.4">RESISTORS FOR I2C</text>
<text x="248.1" y="176.4">AND A5</text>
<text x="261.9" y="174.4">LINES</text>
<text x="268.4" y="174.4">AND</text>
</g>
<g font-size="1.8" fill="#0f0f0f">
<text x="59.1" y="61.3" transform="rotate(-90 59.1 61.3)">VMP</text>
<text x="68.2" y="65" transform="rotate(-90 68.2 65)">DOP</text>
<text x="19.6" y="87">DOP</text>
<text x="18.8" y="92.1">VMP</text>
<text x="222.2" y="131.7">SDA</text>
<text x="222.2" y="134.3">SCL</text>
</g>
<g font-size="1.8" fill="#840084">
<text x="37.2" y="137.3">CUSTOM_footprints:ADX375L</text>
<text x="53.3" y="135.5">U5</text>
</g>
<g font-size="1.8" fill="#009600">
<text x="89.4" y="143.2">SDA</text>
<text x="89.4" y="145.8">SCL</text>
</g>
</svg>
